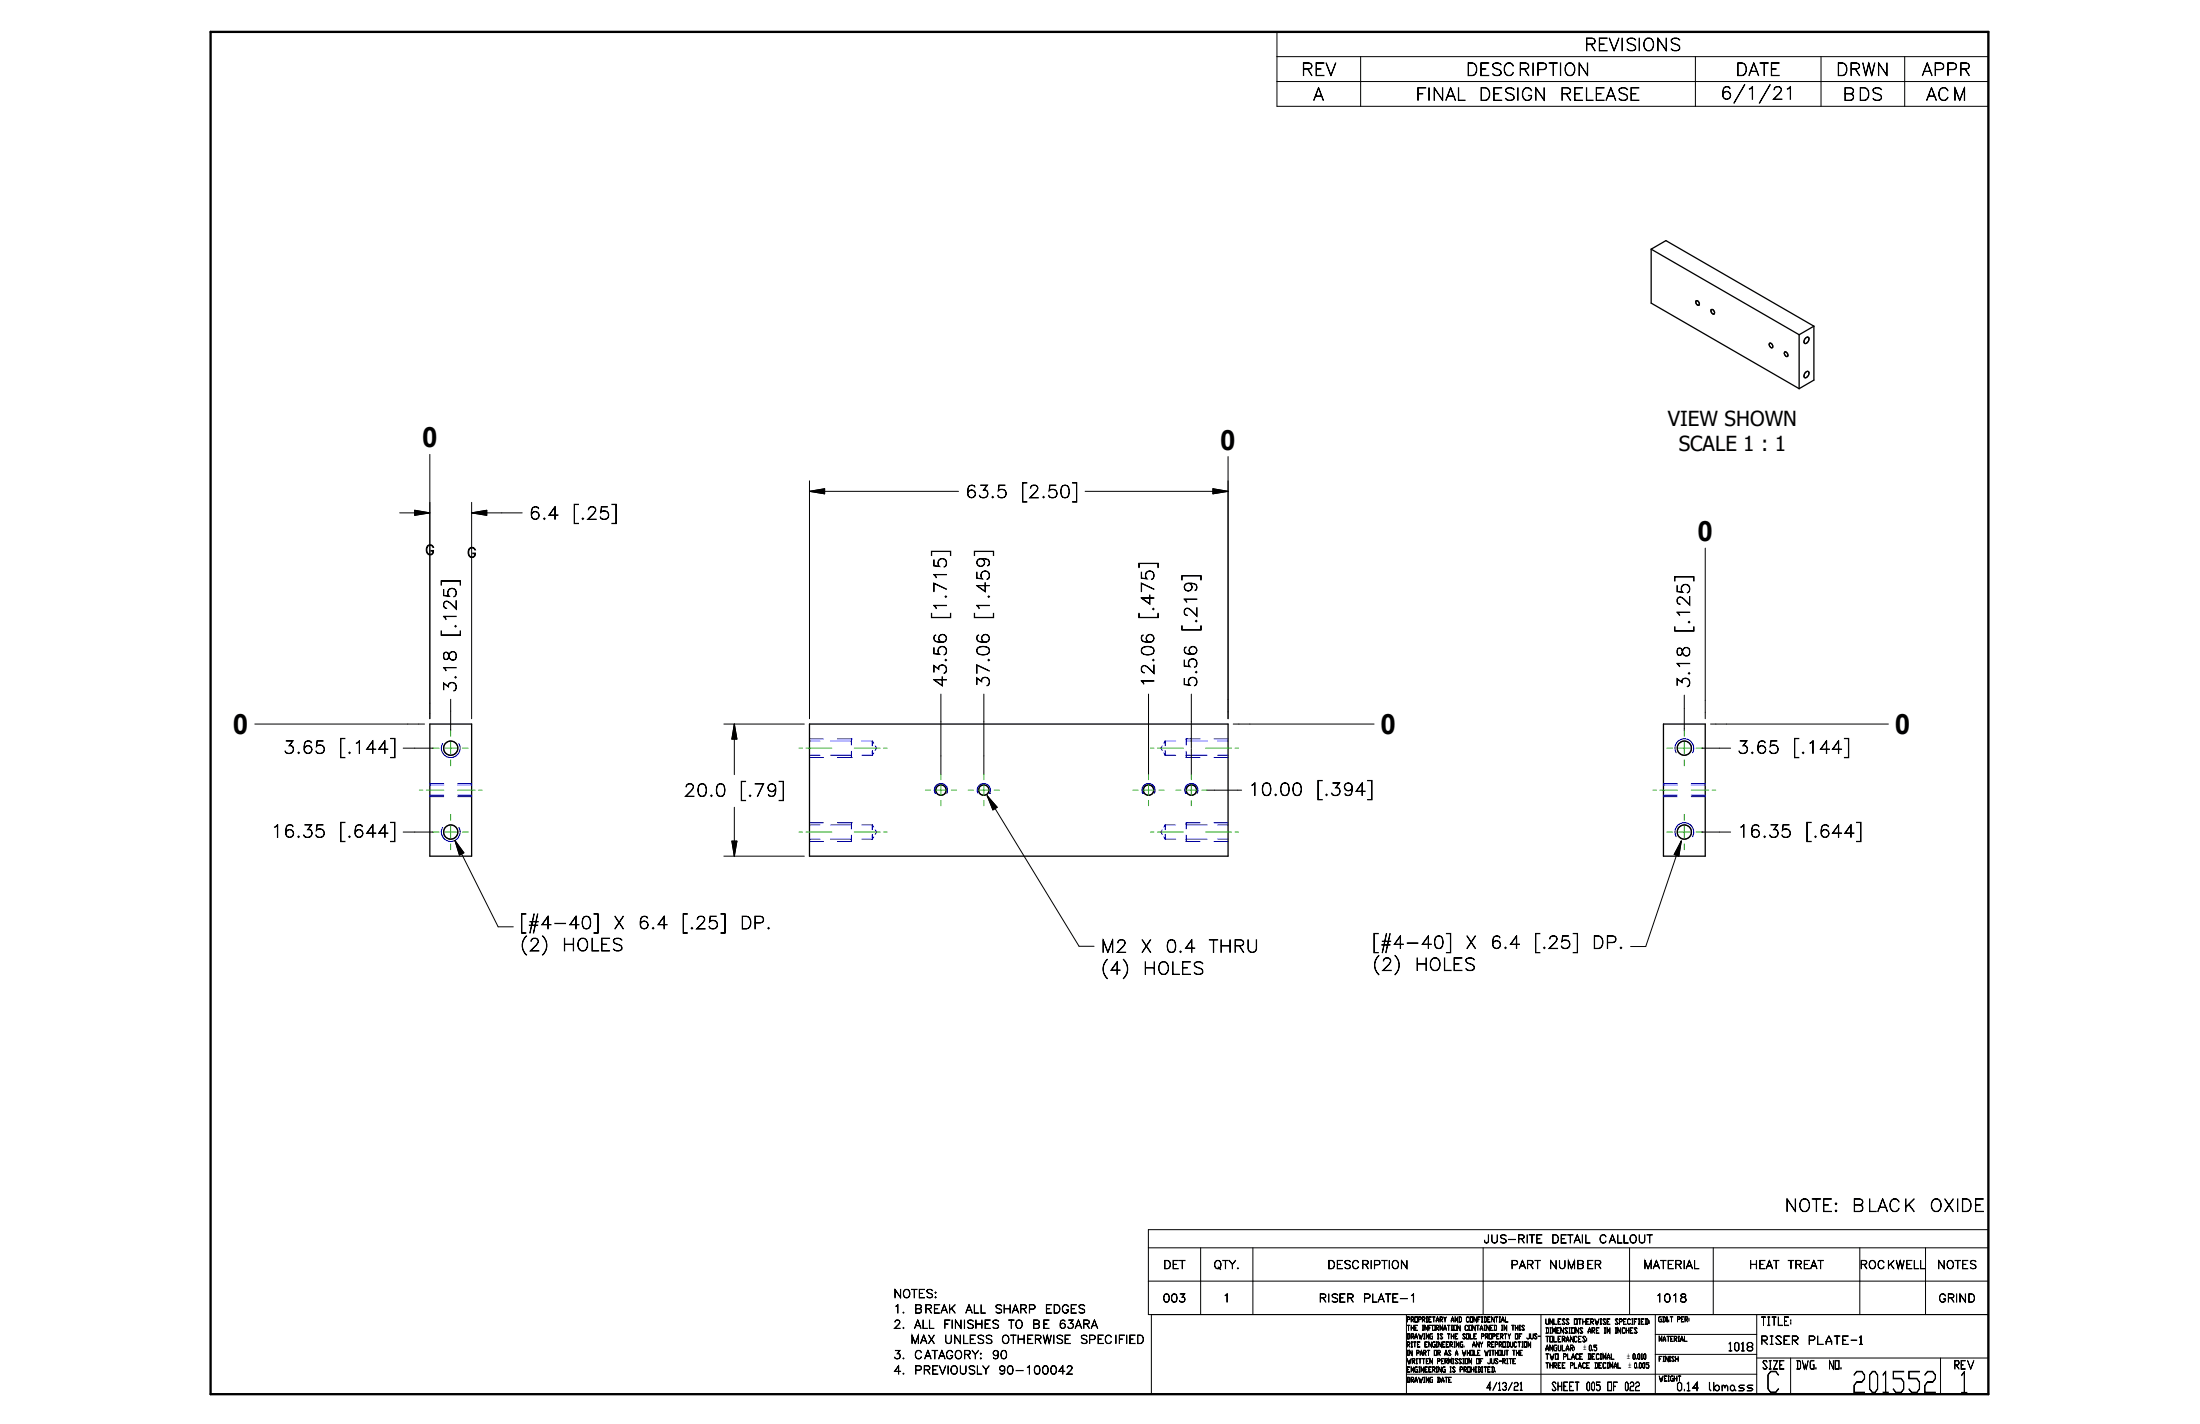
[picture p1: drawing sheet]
<svg xmlns="http://www.w3.org/2000/svg" width="432mm" height="279mm" viewBox="0 0 432 279" stroke-linecap="round" stroke-linejoin="round" font-family="sans-serif">
<g fill="none" stroke="#000" stroke-width=".25">
<path d="M324.1 48.9l2.9-1.7 29 16.8M324.1 48.9l29 16.8M324.1 48.9v10.6l29 16.8M332.9 59.1a.5 .5 0 0 1 .5 .2 .5 .5 0 0 1-.1 .6 .67 .67 0 0 1-.4-.8zM335.8 60.8a.5 .5 0 0 1 .6 .2 .5 .5 0 0 1-.1 .6 .71 .71 0 0 1-.5-.8zM347.3 67.4a.49 .49 0 0 1 .6 .2 .49 .49 0 0 1-.2 .6 .66 .66 0 0 1-.4-.8zM350.3 69.1a.56 .56 0 0 1 .5 .3 .56 .56 0 0 1 0 .6 .61 .61 0 0 1-.5-.9zM353.1 65.7v10.6M354.4 66.3a.38 .38 0 0 1 .6-.1 .38 .38 0 0 1 0 .6 .63 .63 0 0 1-.9 .5 .9 .9 0 0 1 .3-1zM354.4 73a.39 .39 0 0 1 .6 0 .39 .39 0 0 1 0 .5 .63 .63 0 0 1-.9 .5 .93 .93 0 0 1 .3-1zM356 64v10.6l-2.9 1.7M356 64l-2.9 1.7"/>
<path d="M84.4 142.1h8.2v25.9h-8.2zM158.9 142.1h82.1v25.9h-82.1zM326.5 142.1h8.2v25.9h-8.2z"/>
<circle cx="88.5" cy="146.8" r="1.4"/>
<circle cx="184.7" cy="155" r="1.02"/>
<circle cx="193.1" cy="155" r="1.02"/>
<circle cx="225.4" cy="155" r="1.02"/>
<circle cx="233.8" cy="155" r="1.02"/>
<circle cx="330.6" cy="146.8" r="1.4"/>
<circle cx="88.5" cy="163.3" r="1.39"/>
<circle cx="330.6" cy="163.3" r="1.39"/>
</g>
<g fill="none" stroke="#00f" stroke-width=".2">
<path d="M84.4 153.7h2.7M84.4 154h2.7M84.4 156h2.7M84.4 156.3h2.7M86.9 145.9a1.84 1.84 0 0 0 1.6 2.7 1.84 1.84 0 0 0 1.6-2.7M89.8 153.7h2.8M89.8 154h2.8M89.8 156h2.8M89.8 156.3h2.8M158.9 148.2h2M158.9 145.4h2M158.9 148.6h2.7"/>
<path d="M158.9 145h2.7M163 148.2h4.1M163 145.4h4.1M164.4 148.6h2.7M164.4 145h2.7M167.1 145h.1M167.1 148.6h.1M167.1 145v1.2M167.1 147.4v1.2M169.2 148.2h2M169.2 145.4h2M171.2 145.4v.9"/>
<path d="M171.2 147.3v.9M171.2 145.4l.3 .5M171.5 147.7l-.3 .5M171.8 146.3l.3 .5-.3 .5M183.6 155.7h.1M183.6 155.7a1.3 1.3 0 0 1 1.1-2 1.3 1.3 0 0 1 1.1 2M192 155.7a1.3 1.3 0 0 1 1.1-2 1.3 1.3 0 0 1 1.1 2M194.2 155.7h.1M224.3 155.7h.1M224.3 155.7a1.3 1.3 0 0 1 1.1-2 1.3 1.3 0 0 1 1.1 2M228.1 146.3l-.2 .5 .2 .5M228.4 147.7l.3 .5"/>
<path d="M228.7 145.4v.9M228.7 147.3v.9M228.7 145.4l-.3 .5M228.7 148.2h2.1M228.7 145.4h2.1M232.7 155.7h.1M232.7 155.7a1.3 1.3 0 0 1 1.1-2 1.3 1.3 0 0 1 1.2 2M232.8 148.6h.1M232.8 145h.1M232.8 148.2h4.1M232.8 145.4h4.1M232.8 148.6h2.8"/>
<path d="M232.8 145h2.8M232.8 145v1.2M232.8 147.4v1.2M238.3 148.6h2.7M238.3 145h2.7M239 148.2h2M239 145.4h2M326.5 153.7h2.7M326.5 154h2.7M326.5 156h2.7M326.5 156.3h2.7M329 147.7a1.84 1.84 0 0 1 1.6-2.8 1.84 1.84 0 0 1 1.6 2.8"/>
<path d="M331.9 153.7h2.8M331.9 154h2.8M331.9 156h2.8M331.9 156.3h2.8M86.9 162.3a1.84 1.84 0 0 0 1.6 2.8 1.84 1.84 0 0 0 1.6-2.8M158.9 164.7h2M158.9 161.9h2M158.9 165.1h2.7M158.9 161.4h2.7M163 164.7h4.1M163 161.9h4.1M164.4 161.4h2.7"/>
<path d="M167.1 161.4h.1M167.1 163.9v1.2h-2.7M167.1 161.4v1.2M169.2 164.7h2M169.2 161.9h2M171.2 161.9v.9M171.2 163.7v1M171.2 161.9l.3 .4M171.5 164.2l-.3 .5M171.8 162.8l.3 .5-.3 .4M228.1 162.8l-.2 .5 .2 .4M228.4 164.2l.3 .5"/>
<path d="M228.7 161.9v.9M228.7 163.7v1M228.7 161.9l-.3 .4M228.7 164.7h2.1M228.7 161.9h2.1M232.8 161.4h.1M232.8 164.7h4.1M232.8 161.9h4.1M232.8 161.4v1.2M232.8 163.9v1.2h2.8M232.8 161.4h2.8M238.3 165.1h2.7"/>
<path d="M238.3 161.4h2.7M239 164.7h2M239 161.9h2M329 164.2a1.84 1.84 0 0 1 1.6-2.8 1.84 1.84 0 0 1 1.6 2.8"/>
</g>
<path d="M41.3 6.3h349v267.3h-349z" fill="none" stroke="#000" stroke-width=".46"/>
<g fill="none" stroke="#000" stroke-width=".2">
<path d="M250.6 6.3h139.7v14.6h-139.7zM250.6 11.1h139.7M250.6 16h139.7M267.1 11.1v9.8M332.8 11.1v9.8M357.4 11.1v9.8M373.8 11.1v9.8M84.4 89.2v51.8M92.6 98.6v42.4M158.9 96.4h29.2M158.9 96.4l3-.5v1zM158.9 94.3v46.7"/>
<path d="M213 96.4h28M238.1 95.9l2.9 .5-2.9 .5zM241 89.6v51.4M78.4 100.6h6M81.4 100.1l3 .5-3 .5zM92.6 100.6h9.9M92.6 100.6l2.9-.5v1zM334.7 107.5v33.5M88.5 137.2v6.1M184.7 136.2v15.8M193.1 136.2v15.8M225.4 136.2v15.8"/>
<path d="M233.8 136.2v10.5M330.6 136.4v6.9M50 142.1h33.3M79.1 146.8h5.9M142.1 142.1h15.8M144.1 142.1v9.9M144.1 158.4v9.6M144.1 142.1l.5 2.9h-1zM193.8 156.1l18 29.6h2.9M193.8 156.1l1.9 2.3-.8 .5zM233.8 146.9v5.1M236.9 155h6.8"/>
<path d="M242.1 142.1h27.6M334 146.8h.1M334 146.8h5.7M335.7 142.1h34.9M79.1 163.3h5.9M89.3 164.9l8.5 16.9h2.9M89.3 164.9l1.7 2.4-.8 .5zM142.1 168h15.8M143.6 165h1l-.5 3zM330 165l-7 20.7h-3M330 165l-.5 3-.9-.3zM334 163.3h.1"/>
<path d="M334 163.3h5.7M225.4 244.8h164.9M225.4 251.4h164.9M226 257.9v15.7h164.3v-32.3h-164.9v16.6h164.9M235.7 244.8v13.1M245.9 244.8v13.1M276 257.9v15.7M291.1 244.8v13.1M302.4 257.9v15.7M319.8 244.8v13.1M324.9 257.9v15.7M336.3 244.8v13.1"/>
<path d="M344.8 257.9v15.7M365 244.8v13.1M377.9 244.8v13.1M276 269.6h68.8M324.9 261.8h19.9M324.9 265.7h19.9M344.8 266.5h45.5M351.4 266.5v7.1M380.9 266.5v7.1"/>
</g>
<path d="M158.9 96.4l3-.5v1zM238.1 95.9l2.9 .5-2.9 .5zM81.4 100.1l3 .5-3 .5zM92.6 100.6l2.9-.5v1zM144.1 142.1l.5 2.9h-1zM193.8 156.1l1.9 2.3-.8 .5zM89.3 164.9l1.7 2.4-.8 .5zM143.6 165h1l-.5 3zM330 165l-.5 3-.9-.3z" fill="#000" stroke="#000" stroke-width=".2"/>
<g fill="none" stroke="#23a718" stroke-width=".2">
<path d="M82.3 155h.7M83.7 155h3.4M85 146.8h1.2M87.3 146.8h2.3M88.5 143.3v1.2M88.5 145.7v2.2M88.5 149.1v1.2M88.5 159.8v1.1M89.8 155h3.5M90.8 146.8h1.1M93.9 155h.7M156.8 146.8h.7"/>
<path d="M158.2 146.8h5.1M167.7 146.8h5M173.4 146.8h.7M181.6 155h1M183.7 155h2M184.7 152v1M184.7 154v2.1M184.7 157.1v1M186.7 155h1M190 155h1M192.1 155h2M193.1 152v1"/>
<path d="M193.1 154v2.1M193.1 157.1v1M195.1 155h1M222.4 155h1M224.4 155h2.1M225.4 152v1M225.4 154v2.1M225.4 157.1v1M225.8 146.8h.7M227.2 146.8h5.1M227.5 155h1M230.8 155h1"/>
<path d="M232.8 155h2.1M233.8 152v1M233.8 154v2.1M233.8 157.1v1M235.9 155h1M236.6 146.8h5.1M242.4 146.8h.7M324.4 155h.7M325.8 155h3.4M327.2 146.8h1.1M329.4 146.8h2.3M330.6 143.3v1.2"/>
<path d="M330.6 145.7v2.2M330.6 149.1v1.2M330.6 159.8v1.1M331.9 155h3.5M332.9 146.8h1.1M336.1 155h.6M85 163.3h1.2M87.3 163.3h2.3M88.5 162.1v2.3M88.5 165.6v1.1M90.8 163.3h1.1M156.8 163.3h.7"/>
<path d="M158.2 163.3h5.1M167.7 163.3h5M173.4 163.3h.7M225.8 163.3h.7M227.2 163.3h5.1M236.6 163.3h5.1M242.4 163.3h.7M327.2 163.3h1.1M329.4 163.3h2.3M330.6 162.1v2.3M330.6 165.6v1.1M332.9 163.3h1.1"/>
</g>
<g font-size="5.7">
<text x="346.5" y="273.2">C</text>
<text x="363.4" y="273.2">201552</text>
<text x="384.5" y="273.3">1</text>
</g>
<g font-size="5.5">
<text x="82.8" y="87.8">0</text>
<text x="239.5" y="88.2">0</text>
<text x="333.2" y="106.2">0</text>
<text x="45.7" y="144">0</text>
<text x="271" y="144">0</text>
<text x="371.9" y="144">0</text>
</g>
<g font-size="4.1">
<text x="327.3" y="83.5">VIEW SHOWN</text>
<text x="329.5" y="88.4">SCALE 1 : 1</text>
</g>
<g font-size="3.3">
<text x="310.9" y="9.9">REVISIONS</text>
<text x="255.4" y="14.8">REV</text>
<text x="287.7" y="14.8">DESCRIPTION</text>
<text x="340.6" y="14.8">DATE</text>
<text x="360.3" y="14.8">DRWN</text>
<text x="377.2" y="14.8">APPR</text>
<text x="257.7" y="19.7">A</text>
<text x="277.8" y="19.7">FINAL</text>
<text x="290.2" y="19.7">DESIGN</text>
<text x="306.1" y="19.7">RELEASE</text>
<text x="337.7" y="19.5">6/1/21</text>
<text x="361.7" y="19.7">BDS</text>
<text x="378" y="19.7">ACM</text>
<text x="103.8" y="101.9">6.4</text>
<text x="112.4" y="101.9">[.25]</text>
<text x="189.4" y="97.7">63.5</text>
<text x="200.4" y="97.7">[2.50]</text>
<text x="89.5" y="125" transform="rotate(-90 89.5 125)">[.125]</text>
<text x="185.8" y="121.5" transform="rotate(-90 185.8 121.5)">[1.715]</text>
<text x="194.2" y="121.5" transform="rotate(-90 194.2 121.5)">[1.459]</text>
<text x="226.5" y="121.5" transform="rotate(-90 226.5 121.5)">[.475]</text>
<text x="234.9" y="124" transform="rotate(-90 234.9 124)">[.219]</text>
<text x="331.6" y="124.2" transform="rotate(-90 331.6 124.2)">[.125]</text>
<text x="89.5" y="135.9" transform="rotate(-90 89.5 135.9)">3.18</text>
<text x="185.8" y="134.9" transform="rotate(-90 185.8 134.9)">43.56</text>
<text x="194.2" y="134.9" transform="rotate(-90 194.2 134.9)">37.06</text>
<text x="226.5" y="134.9" transform="rotate(-90 226.5 134.9)">12.06</text>
<text x="234.9" y="134.9" transform="rotate(-90 234.9 134.9)">5.56</text>
<text x="331.6" y="135.1" transform="rotate(-90 331.6 135.1)">3.18</text>
<text x="55.6" y="147.8">3.65</text>
<text x="66.5" y="147.8">[.144]</text>
<text x="341" y="147.8">3.65</text>
<text x="351.9" y="147.8">[.144]</text>
<text x="134.2" y="156.3">20.0</text>
<text x="145.1" y="156.3">[.79]</text>
<text x="245" y="156.1">10.00</text>
<text x="258.3" y="156.1">[.394]</text>
<text x="53.2" y="164.3">16.35</text>
<text x="66.5" y="164.3">[.644]</text>
<text x="341" y="164.3">16.35</text>
<text x="354.3" y="164.3">[.644]</text>
<text x="102" y="182.2">[#4-40]</text>
<text x="120.3" y="182.2">X</text>
<text x="125.2" y="182.2">6.4</text>
<text x="133.7" y="182.2">[.25]</text>
<text x="145.2" y="182.2">DP.</text>
<text x="102" y="186.6">(2)</text>
<text x="110.3" y="186.6">HOLES</text>
<text x="216" y="186.9">M2</text>
<text x="216" y="191.2">(4)</text>
<text x="223.8" y="186.9">X</text>
<text x="224.3" y="191.2">HOLES</text>
<text x="228.7" y="186.9">0.4</text>
<text x="237.2" y="186.9">THRU</text>
<text x="269.3" y="186.1">[#4-40]</text>
<text x="269.3" y="190.4">(2)</text>
<text x="277.7" y="190.4">HOLES</text>
<text x="287.6" y="186.1">X</text>
<text x="292.5" y="186.1">6.4</text>
<text x="301" y="186.1">[.25]</text>
<text x="312.5" y="186.1">DP.</text>
<text x="350.3" y="237.7">NOTE:</text>
<text x="363.5" y="237.7">BLACK</text>
<text x="378.7" y="237.7">OXIDE</text>
</g>
<g font-size="2.6">
<text x="83.4" y="108.9">G</text>
<text x="91.6" y="109.4">G</text>
</g>
<g font-size="2.3">
<text x="345.5" y="260.1">TITLE:</text>
<text x="345.5" y="263.8">RISER</text>
<text x="354.8" y="263.8">PLATE-1</text>
<text x="339.1" y="265.1">1018</text>
<text x="345.8" y="268.6">SIZE</text>
<text x="352.5" y="268.6">DWG.</text>
<text x="358.9" y="268.6">NO.</text>
<text x="383.5" y="268.6">REV</text>
<text x="304.5" y="272.8">SHEET 005 OF 022</text>
<text x="329" y="272.9">0.14</text>
<text x="335.3" y="272.9">lbmass</text>
</g>
<g font-size="2.2">
<text x="291.2" y="243.9">JUS-RITE</text>
<text x="304.5" y="243.9">DETAIL</text>
<text x="313.8" y="243.9">CALLOUT</text>
<text x="228.3" y="248.9">DET</text>
<text x="238.2" y="248.9">QTY.</text>
<text x="260.5" y="248.9">DESCRIPTION</text>
<text x="296.5" y="248.9">PART</text>
<text x="304" y="248.9">NUMBER</text>
<text x="322.5" y="248.9">MATERIAL</text>
<text x="343.3" y="248.9">HEAT</text>
<text x="350.9" y="248.9">TREAT</text>
<text x="365" y="248.9">ROCKWELL</text>
<text x="380.2" y="248.9">NOTES</text>
<text x="175.3" y="254.6">NOTES:</text>
<text x="175.3" y="257.6">1.</text>
<text x="179.4" y="257.6">BREAK</text>
<text x="189.5" y="257.6">ALL</text>
<text x="195.2" y="257.6">SHARP</text>
<text x="205.1" y="257.6">EDGES</text>
<text x="228.2" y="255.5">003</text>
<text x="240" y="255.5">1</text>
<text x="258.8" y="255.5">RISER</text>
<text x="267.5" y="255.5">PLATE-1</text>
<text x="324.9" y="255.5">1018</text>
<text x="380.5" y="255.5">GRIND</text>
<text x="175.3" y="260.6">2.</text>
<text x="178.7" y="263.6">MAX</text>
<text x="179.4" y="260.6">ALL</text>
<text x="185.1" y="260.6">FINISHES</text>
<text x="185.3" y="263.6">UNLESS</text>
<text x="196.5" y="263.6">OTHERWISE</text>
<text x="197.9" y="260.6">TO</text>
<text x="202.6" y="260.6">BE</text>
<text x="207.8" y="260.6">63ARA</text>
<text x="211.9" y="263.6">SPECIFIED</text>
<text x="175.3" y="266.6">3.</text>
<text x="175.3" y="269.6">4.</text>
<text x="179.4" y="266.6">CATAGORY:</text>
<text x="179.4" y="269.6">PREVIOUSLY</text>
<text x="194.6" y="266.6">90</text>
<text x="195.9" y="269.6">90-100042</text>
</g>
<text font-size="2.1" x="291.7" y="272.8">4/13/21</text>
<g font-size="1.5">
<text x="303.3" y="259.8">UNLESS OTHERWISE SPECIFIED:</text>
<text x="303.3" y="261.6">DIMENSIONS ARE IN INCHES</text>
<text x="303.3" y="263.3">TOLERANCES:</text>
<text x="303.3" y="265">ANGULAR:</text>
<text x="303.3" y="266.7">TWO PLACE DECIMAL</text>
<text x="303.3" y="268.4">THREE PLACE DECIMAL</text>
</g>
<g font-size="1.4">
<text x="276.1" y="259.4">PROPRIETARY AND CONFIDENTIAL</text>
<text x="276.1" y="261">THE INFORMATION CONTAINED IN THIS</text>
<text x="276.1" y="262.7">DRAWING IS THE SOLE PROPERTY OF JUS-</text>
<text x="325.4" y="259.3">GD&amp;T PER:</text>
<text x="325.5" y="263.2">MATERIAL</text>
<text x="276.1" y="264.3">RITE ENGINEERING.</text>
<text x="276.1" y="267.5">WRITTEN PERMISSION OF JUS-RITE</text>
<text x="276.1" y="269.2">ENGINEERING IS PROHIBITED.</text>
<text x="276.1" y="265.9">IN PART OR AS A WHOLE WITHOUT THE</text>
<text x="288.9" y="264.3">ANY REPRODUCTION</text>
<text x="310.8" y="265">`0.5</text>
<text x="319.4" y="266.7">`0.010</text>
<text x="319.7" y="268.4">`0.005</text>
<text x="325.5" y="267.1">FINISH</text>
<text x="276.1" y="271.2">DRAWING DATE</text>
<text x="325.5" y="271">WEIGHT</text>
</g>
</svg>
